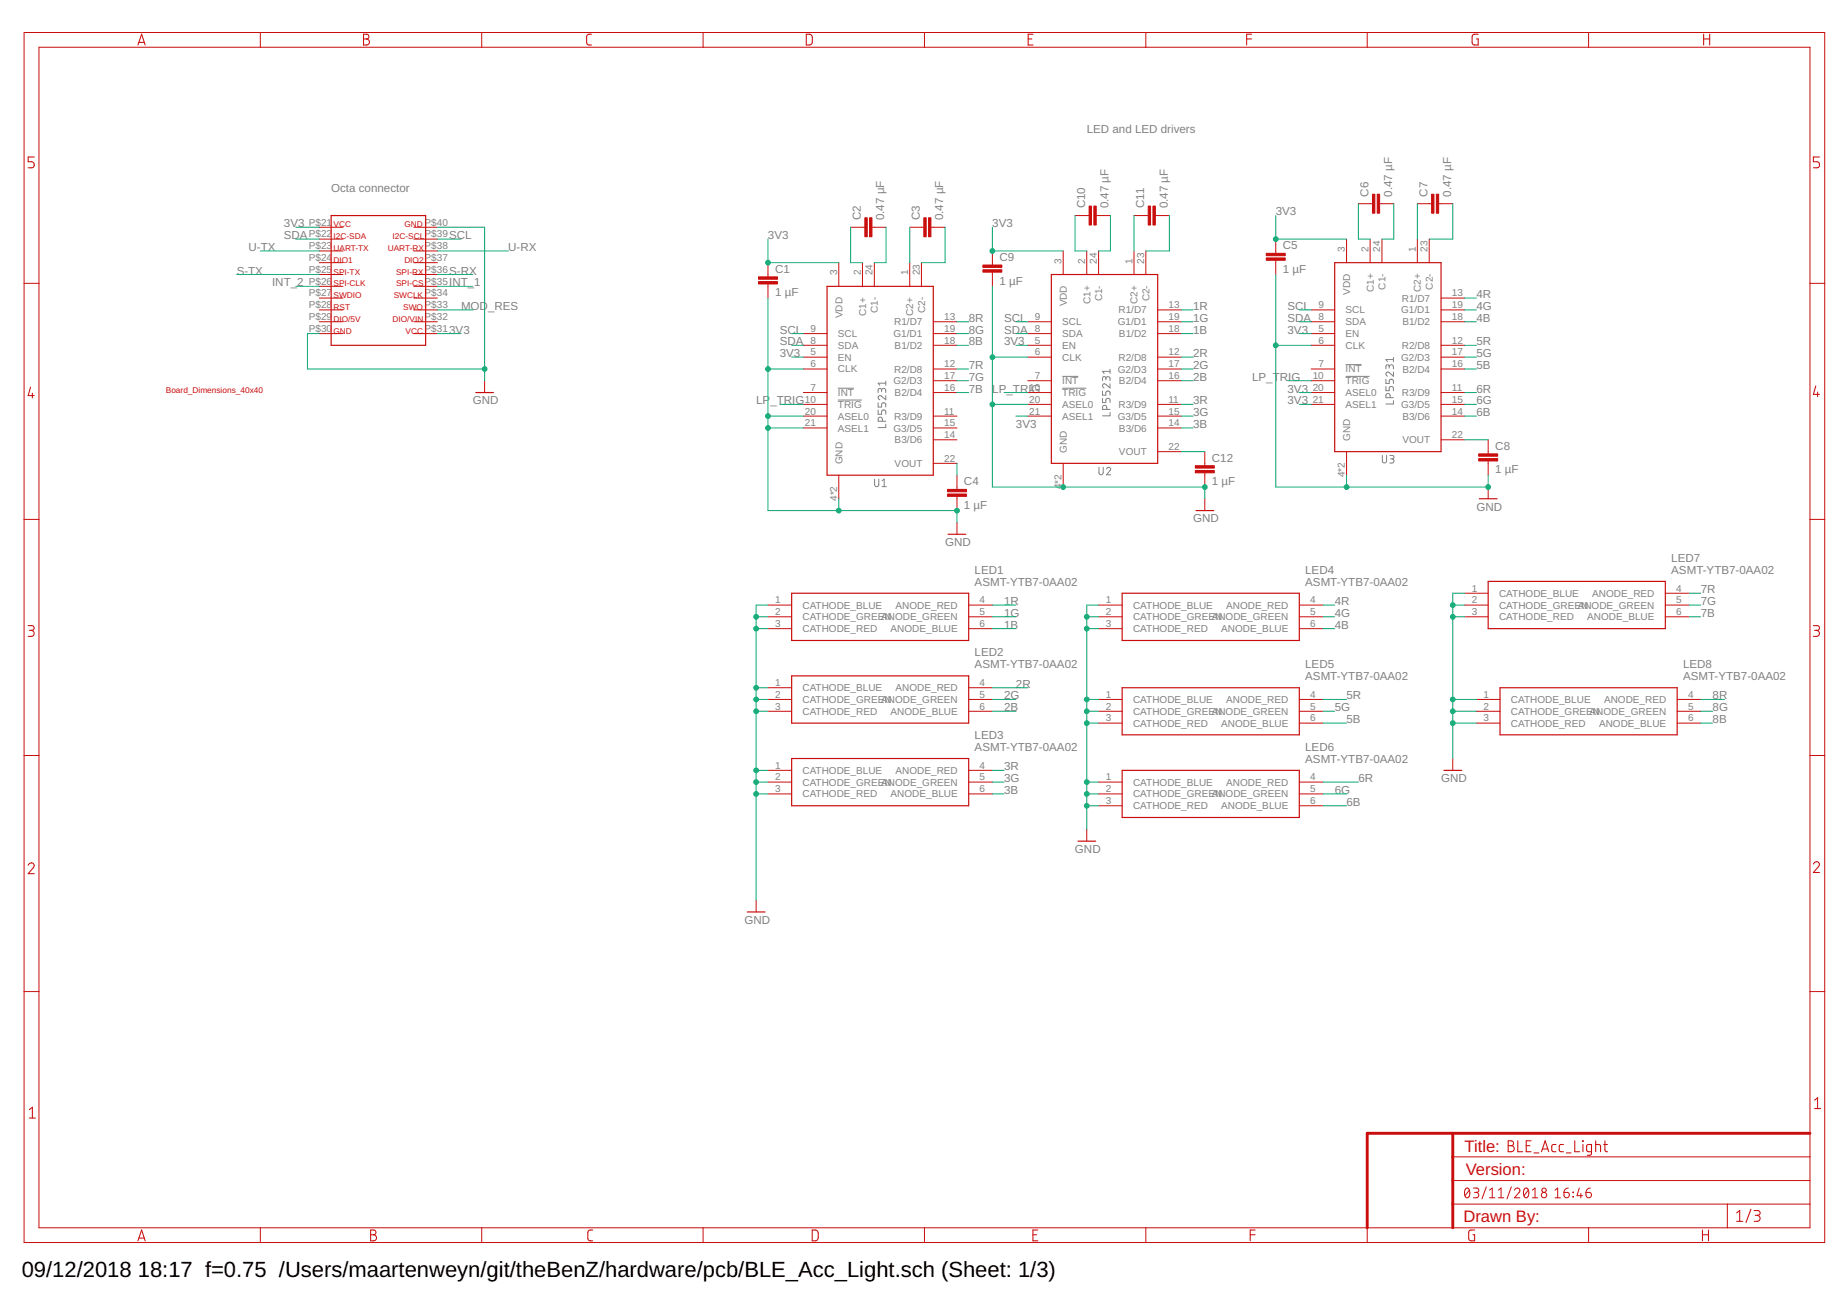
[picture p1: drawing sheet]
<svg xmlns="http://www.w3.org/2000/svg" width="297mm" height="210mm" viewBox="0 0 297 210" stroke-linecap="round" stroke-linejoin="round" font-family="sans-serif">
<g fill="none" stroke="#808080" stroke-width=".16">
<path d="M178.5 59.4v.7M178.5 59.7h-1.2l.3 .4M216.4 58.7h2.6M223.4 59a.34 .34 0 0 1 .4-.3 .34 .34 0 0 1 .3 .3v.3M223.4 59.2v-.4l-.3-.1-.2 .1v.5M224.1 59.8v.7l-.7-.6a.34 .34 0 0 0-.5 .1 .34 .34 0 0 0 .2 .5M224.1 57.5v.7M224.1 57.8h-1.2l.2 .4M134.7 62.4h2.6M134.7 64.3h3.9M140.7 77.1v.8a.34 .34 0 0 0 .3 .4 .34 .34 0 0 0 .3-.4v-.8M141.2 66v.6h.6v-.4a.34 .34 0 0 1 .3-.3 .34 .34 0 0 1 .4 .3v.4"/>
<path d="M141.2 64.8v.7h.6v-.4a.34 .34 0 0 1 .3-.3 .34 .34 0 0 1 .4 .3v.4M141.8 62.8a.34 .34 0 0 1 .3-.3 .34 .34 0 0 1 .4 .3v.3M141.8 63l-.1-.4-.3-.1-.2 .1v.5M141.9 77.3l.3-.2v1.2M141.9 78.3h.6M141.9 67.8v-.4a.34 .34 0 0 0-.3-.3 .34 .34 0 0 0-.4 .3v.4h1.3M142.5 63.6v.7l-.7-.6a.34 .34 0 0 0-.6 .1 .34 .34 0 0 0 .3 .5M142.5 68.2v.6h-1.3M142.5 61.3v.7M142.5 61.6h-1.3l.3 .4M170.8 62.4h3.9M170.8 60.5h2.6"/>
<path d="M176.7 75.2v.8a.34 .34 0 0 0 .4 .4 .34 .34 0 0 0 .3-.4v-.8M177.3 64.1v.6h.5v-.4a.34 .34 0 0 1 .4-.2 .34 .34 0 0 1 .3 .2v.4M177.3 62.9v.7h.5v-.4a.35 .35 0 0 1 .4-.3 .35 .35 0 0 1 .3 .3v.4M177.8 60.9a.34 .34 0 0 1 .4-.3 .34 .34 0 0 1 .3 .3v.3M177.8 61.1v-.4l-.3-.1-.2 .1v.5M177.9 75.4a.33 .33 0 0 1 .5-.2 .33 .33 0 0 1 .1 .5l-.6 .7h.7M178 65.8v-.3a.34 .34 0 0 0-.3-.3 .34 .34 0 0 0-.4 .3v.3h1.2M178.5 61.7v.7l-.7-.6a.33 .33 0 0 0-.5 .1 .33 .33 0 0 0 .3 .5M178.5 66.3v.6h-1.2M216.4 60.5h3.9M222.3 73.3v.8a.34 .34 0 0 0 .4 .4 .34 .34 0 0 0 .3-.4v-.8M222.9 62.2v.6h.5v-.4a.34 .34 0 0 1 .4-.2 .34 .34 0 0 1 .3 .2v.4"/>
<path d="M222.9 61v.7h.5v-.4a.34 .34 0 0 1 .4-.3 .34 .34 0 0 1 .3 .3v.4M223.5 73.3h.5l.2 .2-.1 .2-.5 .1M223.6 64v-.4a.34 .34 0 0 0-.4-.3 .34 .34 0 0 0-.3 .3v.4h1.2M223.9 73.8a.34 .34 0 0 1 .3 .3 .34 .34 0 0 1-.3 .4h-.4M224.1 64.5v.5h-1.2"/>
</g>
<g fill="none" stroke="#c90d0c" stroke-width=".19">
<path d="M53.3 34.7h15.2v20.8h-15.2zM133 46.1h17.1v30.3h-17.1zM169.1 44.2h17.1v30.3h-17.1zM214.7 42.2h17.1v30.4h-17.1zM76.5 63.1h2.9M127.3 95.4h28.5v7.6h-28.5zM152.5 85.9h2.8M180.5 95.4h28.5v7.6h-28.5zM192.3 82.1h2.9M237.9 80.2h2.9M239.3 93.5h28.5v7.6h-28.5zM127.3 108.7h28.5v7.6h-28.5z"/>
<path d="M180.5 110.6h28.5v7.6h-28.5zM241.2 110.6h28.5v7.6h-28.5zM127.3 122h28.5v7.6h-28.5zM173.4 135.3h2.8M180.5 123.9h28.5v7.6h-28.5zM232.2 123.9h2.9M120.2 146.7h2.8"/>
</g>
<g fill="none" stroke="#c90d0c" stroke-width=".16">
<path d="M3.9 5.2h289.6v194.7h-289.6zM6.3 7.6h284.8v189.9h-284.8zM41.9 5.2v2.4M77.5 5.2v2.4M113.1 5.2v2.4M148.7 5.2v2.4M184.3 5.2v2.4M219.9 5.2v2.4M255.5 5.2v2.4M51.4 36.6h3.8M51.4 38.5h3.8M66.5 36.6h3.8"/>
<path d="M66.5 38.5h3.8M136.8 36.6h2.3M140.2 36.6h2.3M146.3 36.6h2.3M149.7 36.6h2.3M172.9 34.7h2.3M176.3 34.7h2.3M182.4 34.7h2.3M185.8 34.7h2.3M205.2 38.5v2.2M216.6 38.5v3.7M218.5 32.8h2.2"/>
<path d="M220.3 38.5v3.7M221.9 32.8h2.3M222.2 38.5v3.7M227.9 38.5v3.7M227.9 32.8h2.3M229.8 38.5v3.7M231.4 32.8h2.2M3.9 45.6h2.4M51.4 40.4h3.8M51.4 42.2h3.8M51.4 44.2h3.8M51.4 46.1h3.8"/>
<path d="M51.4 47.9h3.8M51.4 49.8h3.8M51.4 51.8h3.8M51.4 53.7h3.8M66.5 40.4h3.8M66.5 42.2h3.8M66.5 44.2h3.8M66.5 46.1h3.8M66.5 47.9h3.8M66.5 49.8h3.8M66.5 51.8h3.8M66.5 53.7h3.8"/>
<path d="M123.5 42.2v2.3M123.5 45.7v2.2M129.2 53.7h3.8M129.2 55.5h3.8M129.2 57.4h3.8M129.2 59.4h3.8M134.9 42.2v3.9M138.7 42.2v3.9M140.6 42.2v3.9M146.3 42.2v3.9M148.2 42.2v3.9M150.1 51.8h3.8"/>
<path d="M150.1 53.7h3.8M150.1 55.5h3.8M150.1 59.4h3.8M159.6 40.4v2.2M159.6 43.8v2.3M165.3 51.8h3.8M165.3 53.7h3.8M165.3 55.5h3.8M165.3 57.4h3.8M171 40.4v3.8M174.8 40.4v3.8M176.7 40.4v3.8"/>
<path d="M182.4 40.4v3.8M184.3 40.4v3.8M186.2 49.8h3.8M186.2 51.8h3.8M186.2 53.7h3.8M186.2 57.4h3.8M186.2 59.4h3.8M205.2 41.9v2.3M210.9 49.8h3.8M210.9 51.8h3.8M210.9 53.7h3.8M210.9 55.5h3.8"/>
<path d="M210.9 59.4h3.8M231.8 47.9h3.7M231.8 49.8h3.7M231.8 51.8h3.7M231.8 55.5h3.7M231.8 57.4h3.7M231.8 59.4h3.7M291.1 45.6h2.4M77.9 61.2v1.9M129.2 63.1h3.8M129.2 65h3.8M129.2 66.9h3.8"/>
<path d="M129.2 68.8h3.8M134.9 76.4v3.8M150.1 63.1h3.8M150.1 66.9h3.8M150.1 68.8h3.8M150.1 70.7h3.8M150.1 61.2h3.8M150.1 74.5h3.8M153.9 76.4v2.3M153.9 79.8v2.3M165.3 63.1h3.8M165.3 65h3.8"/>
<path d="M165.3 66.9h3.8M165.3 61.2h3.8M171 74.5v3.8M186.2 65h3.8M186.2 66.9h3.8M186.2 68.8h3.8M186.2 61.2h3.8M186.2 72.6h3.8M193.8 72.6v2.3M193.8 76.1v2.2M210.9 63.1h3.8M210.9 65h3.8"/>
<path d="M210.9 61.2h3.8M216.6 72.6v3.8M231.8 63.1h3.7M231.8 65h3.7M231.8 66.9h3.7M231.8 70.7h3.7M239.3 70.7v2.3M239.3 74.1v2.3M239.3 78.3v1.9M3.9 83.5h2.4M123.5 97.3h3.8M123.5 99.2h3.8"/>
<path d="M153.9 84v1.9M155.8 97.3h3.8M155.8 99.2h3.8M176.7 97.3h3.8M176.7 99.2h3.8M193.8 80.2v1.9M209 97.3h3.8M209 99.2h3.8M235.5 97.3h3.8M235.5 99.2h3.8M235.5 95.4h3.8M267.8 97.3h3.8"/>
<path d="M267.8 99.2h3.8M267.8 95.4h3.8M291.1 83.5h2.4M123.5 101.1h3.8M123.5 110.6h3.8M123.5 112.5h3.8M123.5 114.4h3.8M155.8 101.1h3.8M155.8 110.6h3.8M155.8 112.5h3.8M155.8 114.4h3.8M176.7 101.1h3.8"/>
<path d="M176.7 112.5h3.8M176.7 114.4h3.8M176.7 116.3h3.8M209 101.1h3.8M209 112.5h3.8M209 114.4h3.8M209 116.3h3.8M237.4 112.5h3.8M237.4 114.4h3.8M237.4 116.3h3.8M269.7 112.5h3.8M269.7 114.4h3.8"/>
<path d="M269.7 116.3h3.8M3.9 121.5h2.4M123.5 123.9h3.8M123.5 125.8h3.8M123.5 127.7h3.8M155.8 123.9h3.8M155.8 125.8h3.8M155.8 127.7h3.8M174.8 133.4v1.9M176.7 125.8h3.8M176.7 127.7h3.8M176.7 129.6h3.8"/>
<path d="M209 125.8h3.8M209 127.7h3.8M209 129.6h3.8M233.6 122v1.9M291.1 121.5h2.4M3.9 159.5h2.4M121.6 144.8v1.9M291.1 159.5h2.4M41.9 197.5v2.4M77.5 197.5v2.4M113.1 197.5v2.4M148.7 197.5v2.4"/>
<path d="M184.3 197.5v2.4M219.9 197.5v2.4M233.6 193.7h57.5M233.6 189.9h57.5M233.6 186.1h57.5M235.7 191.2l.2-.1a.91 .91 0 0 1 0 1.6 .97 .97 0 0 1-.2-1.5zM236.3 191.4l-.7 .9M237 191.1h.5a.35 .35 0 0 1 .3 .3 .35 .35 0 0 1-.3 .4h-.4M237.4 191.8a.43 .43 0 0 1 .4 .4 .43 .43 0 0 1-.4 .5h-.4M239 190.9l-.7 1.9M239.5 192.7h.9M239.5 191.4l.5-.3v1.6"/>
<path d="M241 192.7h.9M241 191.4l.4-.3v1.6M243.1 190.9l-.7 1.9M243.6 191.4a.43 .43 0 0 1 .6-.3 .43 .43 0 0 1 .1 .7l-.7 .9h.8M245.2 191.2l.2-.1a.94 .94 0 0 1 0 1.6 .96 .96 0 0 1-.2-1.5zM245.8 191.4l-.7 .9M246.4 192.7h.9M246.4 191.4l.5-.3v1.6M250.1 192.7h.9M250.1 191.4l.4-.3v1.6M251.5 191.8h.6a.43 .43 0 0 1 .3 .5 .43 .43 0 0 1-.5 .3 .43 .43 0 0 1-.4-.4zM252.2 191.1a.67 .67 0 0 0-.7 .7"/>
<path d="M253 191.7v.1zM253 192.4v.1zM254 191.1l-.4 1.2h.9M254.2 192v.7M255.1 191.8h.5a.44 .44 0 0 1 .3 .5 .44 .44 0 0 1-.4 .4 .44 .44 0 0 1-.4-.5zM255.5 197.5v2.4M255.8 191.1a.7 .7 0 0 0-.7 .7M277.8 193.7v3.8"/>
<circle cx="248.3" cy="192.2" r=".44"/>
<circle cx="248.3" cy="191.4" r=".35"/>
</g>
<g fill="#c90d0c" stroke="#c90d0c" stroke-width=".16">
<path d="M122 45.3h3v.4h-3z"/>
<path d="M122 44.5h3v.4h-3z"/>
<path d="M158.1 43.4h3v.4h-3z"/>
<path d="M158.1 42.6h3v.4h-3z"/>
<path d="M203.6 41.5h3.1v.4h-3.1z"/>
<path d="M203.6 40.7h3.1v.4h-3.1z"/>
<path d="M152.4 79.5h3v.3h-3z"/>
<path d="M152.4 78.7h3v.4h-3z"/>
<path d="M192.2 75.7h3.1v.4h-3.1z"/>
<path d="M192.2 74.9h3.1v.4h-3.1z"/>
<path d="M237.8 73.8h3.1v.3h-3.1z"/>
<path d="M237.8 73h3.1v.4h-3.1z"/>
<path d="M139.8 35h.4v3.1h-.4z"/>
<path d="M139.1 35h.4v3.1h-.4z"/>
<path d="M149.3 35h.4v3.1h-.4z"/>
<path d="M148.6 35h.3v3.1h-.3z"/>
<path d="M175.9 33.1h.4v3.1h-.4z"/>
<path d="M175.2 33.1h.3v3.1h-.3z"/>
<path d="M185.4 33.1h.4v3.1h-.4z"/>
<path d="M184.7 33.1h.3v3.1h-.3z"/>
<path d="M221.5 31.2h.4v3.1h-.4z"/>
<path d="M220.7 31.2h.4v3.1h-.4z"/>
<path d="M231 31.2h.4v3.1h-.4z"/>
<path d="M230.2 31.2h.4v3.1h-.4z"/>
</g>
<path d="M233.6 182.3v15.2M291.1 182.3h-71.2v15.2" fill="none" stroke="#c90d0c" stroke-width=".47"/>
<g fill="none" stroke="#c90d0c" stroke-width=".17">
<path d="M22.2 7.2l.6-1.7 .5 1.7M22.3 6.8h.9M58.5 5.5h.4a.38 .38 0 0 1 .4 .4 .38 .38 0 0 1-.4 .4 .49 .49 0 0 1 .5 .5 .49 .49 0 0 1-.5 .4h-.4zM58.5 6.3h.4M95.1 5.5h-.5l-.3 .4 .1 1.1 .2 .2h.5M129.7 5.5h.6l.3 .3v1.1l-.3 .3h-.6zM165.4 6.3h.5M166.1 5.5h-.7v1.7h.7M200.5 6.3h.8M201.3 5.5h-.8v1.7M237.7 5.5h-.7l-.2 .2-.1 1.2 .3 .3h.7v-.9h-.3M274 5.5v1.7"/>
<path d="M274 6.3h1M275 5.5v1.7M5.5 25.3h-1v.7h.6a.49 .49 0 0 1 .4 .5 .49 .49 0 0 1-.4 .5h-.6M292.6 25.3h-1v.7h.6a.5 .5 0 0 1 .4 .5 .5 .5 0 0 1-.4 .5h-.6M4.9 62.3l-.4 1.3h1M5.2 63.2v.8M292 62.1l-.4 1.3h1M292.3 63.1v.7M4.5 100.6h.6a.38 .38 0 0 1 .4 .4 .38 .38 0 0 1-.4 .4h-.4M5 101.4a.49 .49 0 0 1 .5 .5 .49 .49 0 0 1-.5 .5h-.5M291.6 100.6h.6a.38 .38 0 0 1 .4 .4 .38 .38 0 0 1-.4 .4h-.4M292.1 101.4a.49 .49 0 0 1 .5 .5 .49 .49 0 0 1-.5 .5h-.5"/>
<path d="M4.5 139.2a.48 .48 0 0 1 .7-.4 .48 .48 0 0 1 .2 .8l-.9 .9h1M291.6 139a.48 .48 0 0 1 .7-.4 .48 .48 0 0 1 .2 .8l-.9 .9h1M4.7 178.5l.5-.4v1.7M4.7 179.8h1M291.8 177l.5-.4v1.7M291.8 178.3h1M22.2 199.6l.6-1.8 .5 1.8M22.3 199.1h.9M59.6 197.8h.5a.38 .38 0 0 1 .4 .4 .38 .38 0 0 1-.4 .4 .49 .49 0 0 1 .5 .5 .49 .49 0 0 1-.5 .5h-.5zM59.6 198.6h.5M95.3 197.8l-.5 .1-.3 .3 .1 1.1 .2 .3h.5M130.6 197.8l.7 .1 .3 .3a1.62 1.62 0 0 1-.1 1.2l-.2 .2h-.7z"/>
<path d="M166.1 198.6h.6M166.9 197.8h-.8v1.8h.8M201.1 198.6h.7M201.8 197.8h-.7v1.8M237.2 197.8l-.8 .1-.2 .2v1.2l.2 .3h.8v-1h-.3M242.5 183.5h.5a.39 .39 0 0 1 .4 .4 .39 .39 0 0 1-.4 .4 .49 .49 0 0 1 .5 .5 .49 .49 0 0 1-.5 .5h-.5zM242.5 184.3h.5M244.1 183.5v1.8h.8M245.4 184.3h.6M246.2 183.5h-.8v1.8h.8M246.7 185.4h.8M247.9 185.3l.6-1.8 .6 1.8"/>
<path d="M248.1 184.8h.8M250.2 184.1h-.5l-.1 .3v.7l.3 .2h.3M251.4 184.1h-.5l-.1 .3v.7l.2 .2h.4M251.9 185.4h.8M253.3 183.5v1.8h.7M254.5 183.5l.1 .1zM254.6 184.1v1.2M255.9 185.3h-.4l-.3-.2v-.7l.2-.3h.5v1.4l-.1 .3h-.5M256.6 184.1h.6l.2 .2v1M256.6 183.5v1.8M257.9 184.1h.6M258.1 183.5v1.6l.4 .2"/>
<path d="M273.8 198.6h1M273.8 197.8v1.8M274.8 197.8v1.8M279.3 195.1l.5-.4v1.7M279.3 196.4h1M281.6 194.5l-.8 2.1M282.1 194.7h.6a.38 .38 0 0 1 .4 .4 .38 .38 0 0 1-.4 .4h-.4M282.6 195.5a.49 .49 0 0 1 .5 .5 .49 .49 0 0 1-.5 .4h-.5"/>
</g>
<g fill="none" stroke="#0dab76" stroke-width=".16">
<path d="M47.6 38.5h3.8M47.6 36.6h3.8M70.3 38.5h3.8M70.3 36.6h7.6v24.6M123.5 38.5v3.7h11.4M136.8 36.6v5.6h1.9M142.5 36.6v5.6h-1.9M146.3 36.6v5.6M152 36.6v5.6h-3.8M159.6 36.6v3.8h11.4M172.9 34.7v5.7h1.9M178.6 34.7v5.7h-1.9"/>
<path d="M182.4 34.7v5.7M188.1 34.7v5.7h-3.8M205.2 34.7v3.8h11.4M218.5 32.8v5.7h1.8M224.2 32.8v5.7h-2M227.9 32.8v5.7M233.6 32.8v5.7h-3.8M38.1 44.2h13.3M41.9 40.4h9.5M47.6 46.1h3.8M51.4 53.7h-2v5.7h28.5M70.3 40.4h11.4"/>
<path d="M70.3 53.7h3.8M70.3 49.8h5.7M70.3 46.1h5.7M70.3 44.2h5.7M123.5 47.9v34.2h30.4v1.9M123.5 59.4h5.7M127.3 57.4h1.9M127.3 55.5h1.9M127.3 53.7h1.9M153.9 59.4h1.9M153.9 55.5h1.9M153.9 53.7h1.9"/>
<path d="M153.9 51.8h1.9M159.6 46.1v32.2h34.2v1.9M159.6 57.4h5.7M163.4 55.5h1.9M163.4 53.7h1.9M163.4 51.8h1.9M190 59.4h1.9M190 57.4h1.9M190 53.7h1.9M190 51.8h1.9M190 49.8h1.9M205.2 44.2v34.1h34.1v-1.9"/>
<path d="M205.2 55.5h5.7M209 53.7h1.9M209 51.8h1.9M209 49.8h1.9M235.5 59.4h1.9M235.5 57.4h1.9M235.5 55.5h1.9M235.5 51.8h1.9M235.5 49.8h1.9M235.5 47.9h1.9M123.5 66.9h5.7M123.5 68.8h5.7"/>
<path d="M125.4 65h3.8M153.9 74.5v1.9M153.9 63.1h1.9M153.9 61.2h1.9M159.6 65h5.7M161.5 63.1h3.8M163.4 66.9h1.9M190 72.6h3.8M190 66.9h1.9M190 68.8h1.9M190 65h1.9M190 61.2h1.9"/>
<path d="M207.1 61.2h3.8M209 65h1.9M209 63.1h1.9M216.6 76.4v1.9M235.5 70.7h3.8M235.5 66.9h1.9M235.5 65h1.9M235.5 63.1h1.9M121.6 99.2h1.9M123.5 97.3h-1.9v47.5M134.9 80.2v1.9M159.6 97.3h3.8"/>
<path d="M159.6 99.2h3.8M174.8 99.2h1.9M176.7 97.3h-1.9v36.1M212.8 97.3h1.9M212.8 99.2h1.9M233.6 97.3h1.9M233.6 99.2h1.9M235.5 95.4h-1.9v26.6M271.6 97.3h1.9M271.6 99.2h1.9M271.6 95.4h1.9M121.6 101.1h1.9"/>
<path d="M121.6 112.5h1.9M121.6 114.4h1.9M121.6 110.6h1.9M159.6 101.1h3.8M159.6 112.5h3.8M159.6 114.4h3.8M159.6 110.6h5.7M174.8 101.1h1.9M174.8 112.5h1.9M174.8 114.4h1.9M174.8 116.3h1.9M212.8 101.1h1.9"/>
<path d="M212.8 112.5h3.8M212.8 114.4h1.9M212.8 116.3h3.8M233.6 112.5h3.8M233.6 114.4h3.8M233.6 116.3h3.8M273.5 112.5h3.8M273.5 114.4h1.9M273.5 116.3h1.9M121.6 125.8h1.9M121.6 127.7h1.9M121.6 123.9h1.9"/>
<path d="M159.6 125.8h1.9M159.6 127.7h1.9M159.6 123.9h1.9M174.8 125.8h1.9M174.8 127.7h1.9M174.8 129.6h1.9M212.8 125.8h5.7M212.8 127.7h3.8M212.8 129.6h3.8"/>
</g>
<g fill="#0dab76" stroke="#0dab76" stroke-width=".16">
<circle cx="153.9" cy="82.1" r=".38"/>
<circle cx="134.9" cy="82.1" r=".38"/>
<circle cx="123.5" cy="59.4" r=".38"/>
<circle cx="123.5" cy="66.9" r=".38"/>
<circle cx="123.5" cy="68.8" r=".38"/>
<circle cx="193.8" cy="78.3" r=".38"/>
<circle cx="171" cy="78.3" r=".38"/>
<circle cx="159.6" cy="57.4" r=".38"/>
<circle cx="159.6" cy="65" r=".38"/>
<circle cx="239.3" cy="78.3" r=".38"/>
<circle cx="216.6" cy="78.3" r=".38"/>
<circle cx="205.2" cy="55.5" r=".38"/>
<circle cx="174.8" cy="99.2" r=".38"/>
<circle cx="174.8" cy="101.1" r=".38"/>
<circle cx="174.8" cy="112.5" r=".38"/>
<circle cx="174.8" cy="114.4" r=".38"/>
<circle cx="174.8" cy="116.3" r=".38"/>
<circle cx="174.8" cy="125.8" r=".38"/>
<circle cx="174.8" cy="127.7" r=".38"/>
<circle cx="174.8" cy="129.6" r=".38"/>
<circle cx="233.6" cy="97.3" r=".38"/>
<circle cx="233.6" cy="99.2" r=".38"/>
<circle cx="233.6" cy="112.5" r=".38"/>
<circle cx="233.6" cy="114.4" r=".38"/>
<circle cx="233.6" cy="116.3" r=".38"/>
<circle cx="77.9" cy="59.4" r=".38"/>
<circle cx="121.6" cy="99.2" r=".38"/>
<circle cx="121.6" cy="101.1" r=".38"/>
<circle cx="121.6" cy="110.6" r=".38"/>
<circle cx="121.6" cy="112.5" r=".38"/>
<circle cx="121.6" cy="114.4" r=".38"/>
<circle cx="121.6" cy="123.9" r=".38"/>
<circle cx="121.6" cy="125.8" r=".38"/>
<circle cx="121.6" cy="127.7" r=".38"/>
<circle cx="123.5" cy="42.2" r=".38"/>
<circle cx="159.6" cy="40.4" r=".38"/>
<circle cx="205.2" cy="38.5" r=".38"/>
</g>
<g font-size="3.5">
<text x="3.5" y="205.4">09/12/2018</text>
<text x="22.2" y="205.4">18:17 f=0.75 /Users/maartenweyn/git/theBenZ/hardware/pcb/BLE_Acc_Light.sch (Sheet: 1/3)</text>
</g>
<g font-size="2.7" fill="#c90d0c">
<text x="235.5" y="185.2">Title:</text>
<text x="235.7" y="189">Version:</text>
<text x="235.4" y="196.6">Drawn By:</text>
</g>
<g font-size="1.9" fill="#808080">
<text x="174.8" y="21.4">LED and LED drivers</text>
<text x="53.3" y="30.9">Octa connector</text>
<text x="138.4" y="35.4" transform="rotate(-90 138.4 35.4)">C2</text>
<text x="142.2" y="35.4" transform="rotate(-90 142.2 35.4)">0.47 µF</text>
<text x="147.9" y="35.4" transform="rotate(-90 147.9 35.4)">C3</text>
<text x="151.7" y="35.4" transform="rotate(-90 151.7 35.4)">0.47 µF</text>
<text x="174.5" y="33.5" transform="rotate(-90 174.5 33.5)">C10</text>
<text x="178.3" y="33.5" transform="rotate(-90 178.3 33.5)">0.47 µF</text>
<text x="184" y="33.5" transform="rotate(-90 184 33.5)">C11</text>
<text x="187.8" y="33.5" transform="rotate(-90 187.8 33.5)">0.47 µF</text>
<text x="205.2" y="34.7">3V3</text>
<text x="220.1" y="31.6" transform="rotate(-90 220.1 31.6)">C6</text>
<text x="223.9" y="31.6" transform="rotate(-90 223.9 31.6)">0.47 µF</text>
<text x="229.6" y="31.6" transform="rotate(-90 229.6 31.6)">C7</text>
<text x="233.4" y="31.6" transform="rotate(-90 233.4 31.6)">0.47 µF</text>
<text x="40" y="40.4">U-TX</text>
<text x="45.7" y="36.6">3V3</text>
<text x="45.7" y="38.5">SDA</text>
<text x="72.2" y="38.5">SCL</text>
<text x="81.7" y="40.4">U-RX</text>
<text x="123.5" y="38.5">3V3</text>
<text x="159.6" y="36.6">3V3</text>
<text x="160.7" y="42">C9</text>
<text x="206.3" y="40.1">C5</text>
<text x="38.1" y="44.2">S-TX</text>
<text x="43.8" y="46.1">INT_2</text>
<text x="72.2" y="46.1">INT_1</text>
<text x="72.2" y="44.2">S-RX</text>
<text x="124.7" y="47.7">1 µF</text>
<text x="124.7" y="43.9">C1</text>
<text x="160.7" y="45.8">1 µF</text>
<text x="206.3" y="43.9">1 µF</text>
<text x="237.4" y="48">4R</text>
<text x="72.2" y="53.6">3V3</text>
<text x="74.1" y="49.9">MOD</text>
<text x="78.5" y="49.9">_RES</text>
<text x="125.4" y="53.6">SCL</text>
<text x="155.8" y="51.7">8R</text>
<text x="155.8" y="53.6">8G</text>
<text x="161.5" y="51.7">SCL</text>
<text x="161.5" y="53.6">SDA</text>
<text x="191.9" y="49.9">1R</text>
<text x="191.9" y="51.7">1G</text>
<text x="191.9" y="53.6">1B</text>
<text x="207.1" y="53.6">3V3</text>
<text x="207.1" y="49.9">SCL</text>
<text x="207.1" y="51.7">SDA</text>
<text x="237.4" y="49.9">4G</text>
<text x="237.4" y="51.7">4B</text>
<text x="125.4" y="57.4">3V3</text>
<text x="125.4" y="55.5">SDA</text>
<text x="155.8" y="59.3">7R</text>
<text x="155.8" y="55.5">8B</text>
<text x="161.5" y="55.5">3V3</text>
<text x="191.9" y="57.4">2R</text>
<text x="191.9" y="59.3">2G</text>
<text x="237.4" y="55.5">5R</text>
<text x="237.4" y="57.4">5G</text>
<text x="237.4" y="59.3">5B</text>
<text x="76" y="65">GND</text>
<text x="121.6" y="65">LP</text>
<text x="123.9" y="65">_TRIG</text>
<text x="155.8" y="61.2">7G</text>
<text x="155.8" y="63.1">7B</text>
<text x="159.6" y="63.1">LP_TRIG</text>
<text x="191.9" y="61.2">2B</text>
<text x="191.9" y="65">3R</text>
<text x="201.4" y="61.2">LP_TRIG</text>
<text x="207.1" y="63.1">3V3</text>
<text x="207.1" y="65">3V3</text>
<text x="237.4" y="63.1">6R</text>
<text x="237.4" y="65">6G</text>
<text x="163.4" y="68.8">3V3</text>
<text x="191.9" y="66.9">3G</text>
<text x="191.9" y="68.8">3B</text>
<text x="237.4" y="66.9">6B</text>
<text x="194.9" y="74.2">C12</text>
<text x="240.5" y="76.1">1 µF</text>
<text x="240.5" y="72.4">C8</text>
<text x="155" y="81.8">1 µF</text>
<text x="155" y="78">C4</text>
<text x="194.9" y="78">1 µF</text>
<text x="237.4" y="82.1">GND</text>
<text x="152" y="87.8">GND</text>
<text x="191.9" y="84">GND</text>
<text x="156.7" y="94.2">ASMT-YTB7-0AA02</text>
<text x="156.7" y="92.3">LED1</text>
<text x="209.9" y="94.2">ASMT-YTB7-0AA02</text>
<text x="209.9" y="92.3">LED4</text>
<text x="268.8" y="92.3">ASMT-YTB7-0AA02</text>
<text x="268.8" y="90.4">LED7</text>
<text x="273.5" y="95.4">7R</text>
<text x="161.5" y="97.3">1R</text>
<text x="161.5" y="99.2">1G</text>
<text x="161.5" y="101.1">1B</text>
<text x="214.7" y="97.3">4R</text>
<text x="214.7" y="99.2">4G</text>
<text x="214.7" y="101.1">4B</text>
<text x="273.5" y="97.3">7G</text>
<text x="273.5" y="99.2">7B</text>
<text x="156.7" y="107.5">ASMT-YTB7-0AA02</text>
<text x="156.7" y="105.6">LED2</text>
<text x="209.9" y="107.5">LED5</text>
<text x="270.7" y="107.5">LED8</text>
<text x="161.5" y="112.5">2G</text>
<text x="163.4" y="110.6">2R</text>
<text x="209.9" y="109.4">ASMT-YTB7-0AA02</text>
<text x="216.6" y="112.5">5R</text>
<text x="270.7" y="109.4">ASMT-YTB7-0AA02</text>
<text x="275.4" y="112.5">8R</text>
<text x="156.7" y="118.9">LED3</text>
<text x="161.5" y="114.4">2B</text>
<text x="214.7" y="114.4">5G</text>
<text x="216.6" y="116.3">5B</text>
<text x="275.4" y="114.4">8G</text>
<text x="275.4" y="116.3">8B</text>
<text x="156.7" y="120.8">ASMT-YTB7-0AA02</text>
<text x="161.5" y="123.9">3R</text>
<text x="161.5" y="125.8">3G</text>
<text x="209.9" y="122.7">ASMT-YTB7-0AA02</text>
<text x="209.9" y="120.8">LED6</text>
<text x="218.5" y="125.8">6R</text>
<text x="231.7" y="125.8">GND</text>
<text x="161.5" y="127.7">3B</text>
<text x="214.7" y="127.7">6G</text>
<text x="216.6" y="129.6">6B</text>
<text x="172.9" y="137.2">GND</text>
<text x="119.7" y="148.6">GND</text>
</g>
<g font-size="1.6" fill="#808080">
<text x="49.7" y="36.3">P$21</text>
<text x="49.7" y="38.2">P$22</text>
<text x="49.7" y="40.1">P$23</text>
<text x="49.7" y="42">P$24</text>
<text x="68.3" y="42">P$37</text>
<text x="68.3" y="40.1">P$38</text>
<text x="68.3" y="38.2">P$39</text>
<text x="68.3" y="36.3">P$40</text>
<text x="216.3" y="40.5" transform="rotate(-90 216.3 40.5)">3</text>
<text x="220.1" y="40.5" transform="rotate(-90 220.1 40.5)">2</text>
<text x="222" y="40.5" transform="rotate(-90 222 40.5)">24</text>
<text x="227.7" y="40.5" transform="rotate(-90 227.7 40.5)">1</text>
<text x="229.6" y="40.5" transform="rotate(-90 229.6 40.5)">23</text>
<text x="49.7" y="43.9">P$25</text>
<text x="49.7" y="45.8">P$26</text>
<text x="49.7" y="47.7">P$27</text>
<text x="68.3" y="47.7">P$34</text>
<text x="68.3" y="45.8">P$35</text>
<text x="68.3" y="43.9">P$36</text>
<text x="134.6" y="44.3" transform="rotate(-90 134.6 44.3)">3</text>
<text x="138.4" y="44.3" transform="rotate(-90 138.4 44.3)">2</text>
<text x="140.3" y="44.3" transform="rotate(-90 140.3 44.3)">24</text>
<text x="146" y="44.3" transform="rotate(-90 146 44.3)">1</text>
<text x="147.9" y="44.3" transform="rotate(-90 147.9 44.3)">23</text>
<text x="170.7" y="42.4" transform="rotate(-90 170.7 42.4)">3</text>
<text x="174.5" y="42.4" transform="rotate(-90 174.5 42.4)">2</text>
<text x="176.4" y="42.4" transform="rotate(-90 176.4 42.4)">24</text>
<text x="182.1" y="42.4" transform="rotate(-90 182.1 42.4)">1</text>
<text x="184" y="42.4" transform="rotate(-90 184 42.4)">23</text>
<text x="217.1" y="47.4" transform="rotate(-90 217.1 47.4)">VDD</text>
<text x="220.9" y="47" transform="rotate(-90 220.9 47)">C1+</text>
<text x="222.8" y="46.6" transform="rotate(-90 222.8 46.6)">C1-</text>
<text x="228.5" y="47" transform="rotate(-90 228.5 47)">C2+</text>
<text x="230.4" y="46.6" transform="rotate(-90 230.4 46.6)">C2-</text>
<text x="233.5" y="47.7">13</text>
<text x="49.7" y="49.6">P$28</text>
<text x="49.7" y="51.5">P$29</text>
<text x="49.7" y="53.4">P$30</text>
<text x="68.3" y="53.4">P$31</text>
<text x="68.3" y="51.5">P$32</text>
<text x="68.3" y="49.6">P$33</text>
<text x="130.4" y="53.4">9</text>
<text x="135.5" y="51.2" transform="rotate(-90 135.5 51.2)">VDD</text>
<text x="139.3" y="50.8" transform="rotate(-90 139.3 50.8)">C1+</text>
<text x="141.2" y="50.4" transform="rotate(-90 141.2 50.4)">C1-</text>
<text x="143.8" y="52.3">R1/D7</text>
<text x="146.9" y="50.8" transform="rotate(-90 146.9 50.8)">C2+</text>
<text x="148.8" y="50.4" transform="rotate(-90 148.8 50.4)">C2-</text>
<text x="151.8" y="53.4">19</text>
<text x="151.8" y="51.5">13</text>
<text x="166.4" y="51.5">9</text>
<text x="166.4" y="53.4">8</text>
<text x="170.8" y="52.3">SCL</text>
<text x="171.6" y="49.3" transform="rotate(-90 171.6 49.3)">VDD</text>
<text x="175.4" y="48.9" transform="rotate(-90 175.4 48.9)">C1+</text>
<text x="177.3" y="48.5" transform="rotate(-90 177.3 48.5)">C1-</text>
<text x="179.8" y="52.3">G1/D1</text>
<text x="179.9" y="50.4">R1/D7</text>
<text x="182.9" y="48.9" transform="rotate(-90 182.9 48.9)">C2+</text>
<text x="184.8" y="48.5" transform="rotate(-90 184.8 48.5)">C2-</text>
<text x="187.9" y="53.4">18</text>
<text x="187.9" y="51.5">19</text>
<text x="187.9" y="49.6">13</text>
<text x="212" y="49.6">9</text>
<text x="212" y="51.5">8</text>
<text x="212" y="53.4">5</text>
<text x="216.4" y="50.4">SCL</text>
<text x="216.4" y="52.3">SDA</text>
<text x="225.3" y="50.4">G1/D1</text>
<text x="225.4" y="48.5">R1/D7</text>
<text x="225.5" y="52.3">B1/D2</text>
<text x="233.5" y="51.5">18</text>
<text x="233.5" y="49.6">19</text>
<text x="130.4" y="55.3">8</text>
<text x="130.4" y="57.2">5</text>
<text x="130.4" y="59.1">6</text>
<text x="134.8" y="54.2">SCL</text>
<text x="134.8" y="56.1">SDA</text>
<text x="134.8" y="58">EN</text>
<text x="134.8" y="59.9">CLK</text>
<text x="143.7" y="54.2">G1/D1</text>
<text x="143.8" y="59.9">R2/D8</text>
<text x="143.9" y="56.1">B1/D2</text>
<text x="151.8" y="59.1">12</text>
<text x="151.8" y="55.3">18</text>
<text x="166.4" y="55.3">5</text>
<text x="166.4" y="57.2">6</text>
<text x="170.8" y="54.2">SDA</text>
<text x="170.8" y="56.1">EN</text>
<text x="170.8" y="58">CLK</text>
<text x="179.8" y="59.9">G2/D3</text>
<text x="179.9" y="58">R2/D8</text>
<text x="180" y="54.2">B1/D2</text>
<text x="187.9" y="59.1">17</text>
<text x="187.9" y="57.2">12</text>
<text x="212" y="55.3">6</text>
<text x="212" y="59.1">7</text>
<text x="216.4" y="54.2">EN</text>
<text x="216.4" y="56.1">CLK</text>
<text x="216.4" y="59.9">INT</text>
<text x="225.3" y="58">G2/D3</text>
<text x="225.4" y="56.1">R2/D8</text>
<text x="225.5" y="59.9">B2/D4</text>
<text x="233.5" y="59.1">16</text>
<text x="233.5" y="57.2">17</text>
<text x="233.5" y="55.3">12</text>
<text x="129.5" y="64.8">10</text>
<text x="130.4" y="62.9">7</text>
<text x="134.8" y="63.7">INT</text>
<text x="134.8" y="65.6">TRIG</text>
<text x="143.7" y="61.8">G2/D3</text>
<text x="143.9" y="63.7">B2/D4</text>
<text x="151.8" y="62.9">16</text>
<text x="151.8" y="61">17</text>
<text x="165.5" y="62.9">10</text>
<text x="165.5" y="64.8">20</text>
<text x="166.4" y="61">7</text>
<text x="170.8" y="61.8">INT</text>
<text x="170.8" y="63.7">TRIG</text>
<text x="170.8" y="65.6">ASEL0</text>
<text x="179.9" y="65.6">R3/D9</text>
<text x="180" y="61.8">B2/D4</text>
<text x="187.9" y="64.8">11</text>
<text x="187.9" y="61">16</text>
<text x="211.1" y="61">10</text>
<text x="211.1" y="62.9">20</text>
<text x="211.1" y="64.8">21</text>
<text x="216.4" y="61.8">TRIG</text>
<text x="216.4" y="63.7">ASEL0</text>
<text x="216.4" y="65.6">ASEL1</text>
<text x="225.3" y="65.6">G3/D5</text>
<text x="225.4" y="63.7">R3/D9</text>
<text x="233.5" y="64.8">15</text>
<text x="233.5" y="62.9">11</text>
<text x="129.5" y="66.7">20</text>
<text x="129.5" y="68.6">21</text>
<text x="134.8" y="67.5">ASEL0</text>
<text x="134.8" y="69.4">ASEL1</text>
<text x="143.7" y="69.4">G3/D5</text>
<text x="143.8" y="67.5">R3/D9</text>
<text x="143.9" y="71.3">B3/D6</text>
<text x="151.8" y="70.5">14</text>
<text x="151.8" y="68.6">15</text>
<text x="151.8" y="66.7">11</text>
<text x="165.5" y="66.7">21</text>
<text x="170.8" y="67.5">ASEL1</text>
<text x="179.8" y="67.5">G3/D5</text>
<text x="180" y="69.4">B3/D6</text>
<text x="187.9" y="68.6">14</text>
<text x="187.9" y="66.7">15</text>
<text x="217.1" y="70.9" transform="rotate(-90 217.1 70.9)">GND</text>
<text x="225.5" y="67.5">B3/D6</text>
<text x="225.5" y="71.3">VOUT</text>
<text x="233.5" y="66.7">14</text>
<text x="233.5" y="70.5">22</text>
<text x="135.5" y="74.7" transform="rotate(-90 135.5 74.7)">GND</text>
<text x="143.9" y="75.1">VOUT</text>
<text x="151.8" y="74.3">22</text>
<text x="171.6" y="72.8" transform="rotate(-90 171.6 72.8)">GND</text>
<text x="180" y="73.2">VOUT</text>
<text x="187.9" y="72.4">22</text>
<text x="216.3" y="76.8" transform="rotate(-90 216.3 76.8)">4*2</text>
<text x="134.6" y="80.6" transform="rotate(-90 134.6 80.6)">4*2</text>
<text x="170.7" y="78.7" transform="rotate(-90 170.7 78.7)">4*2</text>
<text x="236.7" y="95.2">1</text>
<text x="241.1" y="96">CATHODE_BLUE</text>
<text x="256.1" y="96">ANODE_RED</text>
<text x="269.6" y="95.2">4</text>
<text x="124.7" y="97.1">1</text>
<text x="124.7" y="99">2</text>
<text x="124.7" y="100.8">3</text>
<text x="129.1" y="97.9">CATHODE_BLUE</text>
<text x="129.1" y="99.8">CATHODE_GREEANNODE_GREEN</text>
<text x="129.1" y="101.7">CATHODE_RED</text>
<text x="143.2" y="101.7">ANODE_BLUE</text>
<text x="144" y="97.9">ANODE_RED</text>
<text x="157.5" y="97.1">4</text>
<text x="157.5" y="99">5</text>
<text x="157.5" y="100.8">6</text>
<text x="177.8" y="97.1">1</text>
<text x="177.8" y="99">2</text>
<text x="177.8" y="100.8">3</text>
<text x="182.2" y="97.9">CATHODE_BLUE</text>
<text x="182.2" y="99.8">CATHODE_GREEANNODE_GREEN</text>
<text x="182.2" y="101.7">CATHODE_RED</text>
<text x="196.4" y="101.7">ANODE_BLUE</text>
<text x="197.2" y="97.9">ANODE_RED</text>
<text x="210.7" y="97.1">4</text>
<text x="210.7" y="99">5</text>
<text x="210.7" y="100.8">6</text>
<text x="236.7" y="97.1">2</text>
<text x="236.7" y="99">3</text>
<text x="241.1" y="97.9">CATHODE_GREEANNODE_GREEN</text>
<text x="241.1" y="99.8">CATHODE_RED</text>
<text x="255.3" y="99.8">ANODE_BLUE</text>
<text x="269.6" y="97.1">5</text>
<text x="269.6" y="99">6</text>
<text x="124.7" y="110.3">1</text>
<text x="124.7" y="112.2">2</text>
<text x="129.1" y="111.2">CATHODE_BLUE</text>
<text x="129.1" y="113.1">CATHODE_GREEANNODE_GREEN</text>
<text x="144" y="111.2">ANODE_RED</text>
<text x="157.5" y="110.3">4</text>
<text x="157.5" y="112.2">5</text>
<text x="177.8" y="112.2">1</text>
<text x="182.2" y="113.1">CATHODE_BLUE</text>
<text x="197.2" y="113.1">ANODE_RED</text>
<text x="210.7" y="112.2">4</text>
<text x="238.6" y="112.2">1</text>
<text x="243" y="113.1">CATHODE_BLUE</text>
<text x="258" y="113.1">ANODE_RED</text>
<text x="271.5" y="112.2">4</text>
<text x="124.7" y="114.1">3</text>
<text x="129.1" y="115">CATHODE_RED</text>
<text x="143.2" y="115">ANODE_BLUE</text>
<text x="157.5" y="114.1">6</text>
<text x="177.8" y="114.1">2</text>
<text x="177.8" y="116">3</text>
<text x="182.2" y="115">CATHODE_GREEANNODE_GREEN</text>
<text x="182.2" y="116.9">CATHODE_RED</text>
<text x="196.4" y="116.9">ANODE_BLUE</text>
<text x="210.7" y="114.1">5</text>
<text x="210.7" y="116">6</text>
<text x="238.6" y="114.1">2</text>
<text x="238.6" y="116">3</text>
<text x="243" y="115">CATHODE_GREEANNODE_GREEN</text>
<text x="243" y="116.9">CATHODE_RED</text>
<text x="257.2" y="116.9">ANODE_BLUE</text>
<text x="271.5" y="114.1">5</text>
<text x="271.5" y="116">6</text>
<text x="124.7" y="123.6">1</text>
<text x="124.7" y="125.5">2</text>
<text x="129.1" y="124.5">CATHODE_BLUE</text>
<text x="144" y="124.5">ANODE_RED</text>
<text x="157.5" y="123.6">4</text>
<text x="157.5" y="125.5">5</text>
<text x="177.8" y="125.5">1</text>
<text x="210.7" y="125.5">4</text>
<text x="124.7" y="127.4">3</text>
<text x="129.1" y="126.4">CATHODE_GREEANNODE_GREEN</text>
<text x="129.1" y="128.3">CATHODE_RED</text>
<text x="143.2" y="128.3">ANODE_BLUE</text>
<text x="157.5" y="127.4">6</text>
<text x="177.8" y="127.4">2</text>
<text x="177.8" y="129.3">3</text>
<text x="182.2" y="126.4">CATHODE_BLUE</text>
<text x="182.2" y="128.3">CATHODE_GREEANNODE_GREEN</text>
<text x="182.2" y="130.2">CATHODE_RED</text>
<text x="196.4" y="130.2">ANODE_BLUE</text>
<text x="197.2" y="126.4">ANODE_RED</text>
<text x="210.7" y="127.4">5</text>
<text x="210.7" y="129.3">6</text>
</g>
<g font-size="1.3" fill="#c90d0c">
<text x="53.6" y="36.6">VCC</text>
<text x="53.6" y="38.5">I2C-SDA</text>
<text x="53.6" y="40.4">UART-TX</text>
<text x="62.4" y="40.4">UART-RX</text>
<text x="63.1" y="38.5">I2C-SCL</text>
<text x="65" y="36.6">GND</text>
<text x="53.6" y="42.3">DIO1</text>
<text x="53.6" y="44.2">SPI-TX</text>
<text x="53.6" y="46.1">SPI-CLK</text>
<text x="53.6" y="48">SWDIO</text>
<text x="63.3" y="48">SWCLK</text>
<text x="63.7" y="44.2">SPI-RX</text>
<text x="63.7" y="46.1">SPI-CS</text>
<text x="65" y="42.3">DIO2</text>
<text x="53.6" y="49.9">RST</text>
<text x="53.6" y="51.7">DIO/5V</text>
<text x="53.6" y="53.6">GND</text>
<text x="63.1" y="51.7">DIO/VIN</text>
<text x="64.8" y="49.9">SWO</text>
<text x="65.2" y="53.6">VCC</text>
<text x="26.7" y="63.1">Board_Dimensions_40x40</text>
</g>
</svg>
